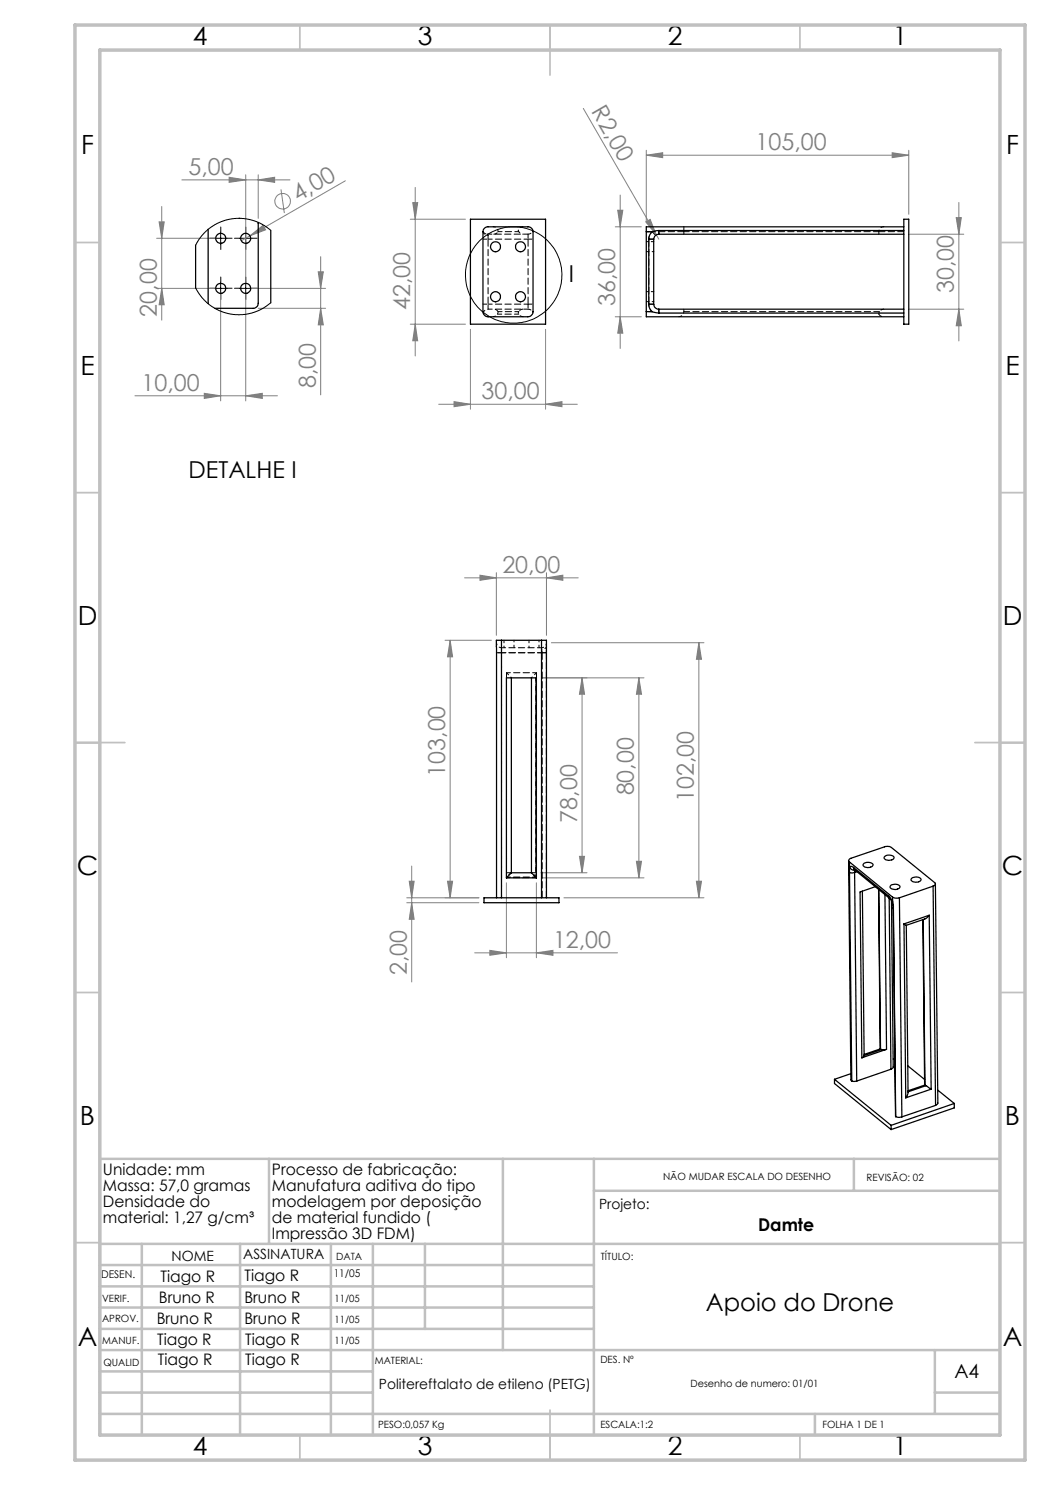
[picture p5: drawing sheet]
<svg xmlns="http://www.w3.org/2000/svg" width="210mm" height="297mm" viewBox="0 0 210 297" stroke-linecap="round" stroke-linejoin="round" font-family="sans-serif">
<g fill="none" stroke="#808080" stroke-width=".2">
<path d="M36.4 36h21.6M45.8 35.5l3.3 .5-3.3 .5zM49.1 35v21.7M51.6 36l3.3-.5v1zM51.6 35v8.7M56.2 37.9l.7 4.7M69.1 36.2l-19.1 11M83 37.5v33.7M116.7 21.7l14.6 25.3M124 39v30.7M129.3 31l3.2-.5v1zM129.3 30.1v14.2"/>
<path d="M129.3 31h52.5M178.4 30.5l3.4 .5-3.4 .5zM181.8 30.1v12.8M31.3 47.7h11.8M31.3 57.7h11.8M31.8 44.4h1l-.5 3.3zM32.3 41.3v22.7M32.3 57.7l.5 3.3h-1zM44.1 58.7v21.5M49.1 58.7v21.5M50 47.2l2.6-2.1 .5 .9zM50 47.2l-1.7 1"/>
<path d="M50.1 57.7h15M63.6 54.4h1.1l-.6 3.3zM64.1 51.3v27.7M82.1 43.8h11M82.5 40.5h1l-.5 3.3zM123 45.4h5.3M123.5 42h1.1l-.6 3.4zM129.2 44.4l.8-.5 1.3 3.1zM131.3 47l.5 .8M181.8 46.8h11M191.2 43.5h1.1l-.5 3.3zM191.8 40.5v27.7"/>
<path d="M27 79.2h28.5M40.9 78.7l3.2 .5-3.2 .5zM49.1 79.2l3.4-.5v1zM51.6 61.7h13.5M64.1 61.7l.6 3.3h-1.1zM82.1 64.8h11M83 64.8l.5 3.4h-1zM94.1 65.9v15.9M109.1 65.9v15.9M123 63.4h5.3M124 63.4l.6 3.2h-1.1zM181.8 61.8h11"/>
<path d="M191.8 61.8l.5 3.4h-1.1zM87.7 80.9h27.8M90.8 80.3l3.3 .6-3.3 .4zM109.1 80.9l3.3-.6v1zM92.9 115.6h22.7M96 115l3.3 .6-3.3 .5zM99.3 114.5v12.6M109.3 115.6l3.3-.6v1.1zM109.3 114.5v12.6M89 128.1h9.3M90 128.1v51.5M90 128.1l.5 3.3h-1z"/>
<path d="M108.3 135.6h20.5M110.3 128.5h30.5M116.4 135.6l.5 3.2h-1zM116.4 135.6v39M127.8 135.6v40M127.8 135.6l.5 3.2h-1zM139.8 128.5v51.1M139.8 128.5l.5 3.4h-1zM81.4 179.6h14.4M81.8 176.2h1l-.5 3.4zM82.3 173.2v23.2M89.5 176.2h1l-.5 3.4z"/>
<path d="M101.3 176.6v15M107.3 176.6v15M108.2 174.6h9.2M108.3 175.6h20.5M112.8 179.6h28M115.9 171.3h1l-.5 3.3zM127.3 172.3h1l-.5 3.3zM139.3 176.2h1l-.5 3.4zM81.4 180.5h14.4M82.3 180.5l.5 3.4h-1zM94.9 190.6h28.6M98 190.1l3.3 .5-3.3 .5z"/>
<path d="M107.3 190.6l3.3-.5v1z"/>
<circle cx="56.5" cy="40.2" r="1.56"/>
</g>
<g fill="none" stroke="#000" stroke-width=".2">
<path d="M42.9 47.7h2.5M42.9 57.7h2.5M44.1 46.4v2.5M44.1 56.4v2.5M47.9 47.7h2.5M47.9 57.7h2.5M49.1 46.4v2.5M49.1 56.4v2.5"/>
<circle cx="102.7" cy="55" r="9.6"/>
</g>
<g fill="none" stroke="#000" stroke-width=".2" stroke-dasharray="15.2 1.3 1.3 1.3">
<path d="M42.9 47.6h-1M42.9 57.6h-1M44.2 46.4v-1M44.2 48.9v1M44.2 56.4v-1M44.2 58.9v1M45.4 47.6h1M45.4 57.6h1M47.9 47.6h-1M47.9 57.6h-1M49.2 46.4v-1M49.2 48.9v1"/>
<path d="M49.2 56.4v-1M49.2 58.9v1M50.4 47.6h1M50.4 57.6h1"/>
</g>
<g fill="none" stroke="#c0c0c0" stroke-width=".35">
<path d="M60 5v5M110 5v10M160 5v5M15 48.5h5M200 48.5h5M15 98.5h5M200 98.5h5M15 148.5h10M195 148.5h10M15 198.5h5M200 198.5h5M15 248.5h5"/>
<path d="M200 248.5h5M60 287v5M110 282v10M160 287v5"/>
</g>
<g fill="none" stroke="#c0c0c0" stroke-width=".5">
<path d="M53.8 231.8v17M100.6 231.8v38.2M118.8 231.8v55.2M118.8 238.2h81.2M170.8 231.8v6.4M200 231.8h-180v55.2M20 248.8h180M20 257.3h98.8M20 253h98.8M28.4 248.8v38.2M48 248.8v38.2M66.2 248.8v38.2"/>
<path d="M74.6 248.8v38.2M85 248.8v17M20 265.8h98.8M20 261.5h98.8M20 278.5h54.6M20 274.3h54.6M20 270h180M187 278.5h13M187 270v12.8M20 282.8h180M163 282.8v4.2"/>
</g>
<path d="M15 5h190v287h-190zM20 10h180v277h-180z" fill="none" stroke="#c0c0c0" stroke-width=".7"/>
<g fill="#808080">
<path d="M129.2 44.4l.8-.5 1.3 3.1z"/>
<path d="M50 47.2l2.6-2.1 .5 .9z"/>
<path d="M40.9 78.7l3.2 .5-3.2 .5zM49.1 79.2l3.4-.5v1z"/>
<path d="M45.8 35.5l3.3 .5-3.3 .5zM51.6 36l3.3-.5v1z"/>
<path d="M178.4 30.5l3.4 .5-3.4 .5zM129.3 31l3.2-.5v1z"/>
<path d="M109.1 80.9l3.3-.6v1zM90.8 80.3l3.3 .6-3.3 .4z"/>
<path d="M109.3 115.6l3.3-.6v1.1zM96 115l3.3 .6-3.3 .5zM107.3 190.6l3.3-.5v1zM98 190.1l3.3 .5-3.3 .5z"/>
<path d="M82.3 180.5l.5 3.4h-1zM81.8 176.2h1l-.5 3.4zM115.9 171.3h1l-.5 3.3zM116.4 135.6l.5 3.2h-1zM123.5 42h1.1l-.6 3.4zM124 63.4l.6 3.2h-1.1zM191.2 43.5h1.1l-.5 3.3zM191.8 61.8l.5 3.4h-1.1z"/>
<path d="M82.5 40.5h1l-.5 3.3zM83 64.8l.5 3.4h-1zM31.8 44.4h1l-.5 3.3zM32.3 57.7l.5 3.3h-1zM63.6 54.4h1.1l-.6 3.3zM64.1 61.7l.6 3.3h-1.1z"/>
<path d="M139.8 128.5l.5 3.4h-1zM139.3 176.2h1l-.5 3.4zM127.8 135.6l.5 3.2h-1zM127.3 172.3h1l-.5 3.3zM90 128.1l.5 3.3h-1zM89.5 176.2h1l-.5 3.4z"/>
</g>
<g fill="none" stroke="#000" stroke-width=".25">
<path d="M39.1 49v8.6M41.6 45.9l.1 14.8M47.8 43.7h.1M51.6 44.5v16.2a1.02 1.02 0 0 1-1 1h-7.6M54.2 46.1v14.5M94.1 43.8h15v21h-15zM96.9 45.6l.5-.2h8.2a1.02 1.02 0 0 1 1 1v15.9a1.09 1.09 0 0 1-1 1.1h-8a1.09 1.09 0 0 1-1-1.1v-15.9zM129.3 46.4h1.1M129.3 46.4v15.9M129.8 47.8h.9M129.8 47.8v13.1M130.4 46.4a1.99 1.99 0 0 0-.6 1.4"/>
<path d="M130.7 47.8v13.1M131.8 46.1l-1.4 .3M131.8 46.8a1.02 1.02 0 0 0-1.1 1M131.8 46.1v.7M131.8 46.1h49M131.8 46.8h49M180.8 45.4h-51.5v1M180.8 43.8h1v21h-1zM129.3 62.3v1.1h51.5M129.3 62.3h1.1M129.8 60.9h.9M129.8 60.9a1.99 1.99 0 0 0 .6 1.4"/>
<path d="M130.4 62.3l1.4 .3M130.7 60.9a1.02 1.02 0 0 0 1.1 .9M131.8 61.8v.8M131.8 62.6h49M131.8 61.8h49M100.3 128.1h-1v51.5M100.3 128.1v51.5M100.3 128.1h8M102.3 135.6v39l-1 1M106.3 135.6v39M108.3 128.1h1v51.5M108.3 128.1v51.5"/>
<path d="M96.8 179.6h15v.9h-15zM101.3 175.6v-40h6v40M101.3 175.6h6M102.3 174.6h4M106.3 174.6l1 1M169.7 172.1l.5 43.9 .2 .2M169.9 172.4a.42 .42 0 0 1-.1-.5 .42 .42 0 0 1 .4-.2l6.7-2.3a1.66 1.66 0 0 1 1.4 .1l8.6 7a.4 .4 0 0 1 .2 .5 .4 .4 0 0 1-.5 .2M169.9 172.4l8.6 7M169.9 172.4v2.1M169.9 174.5l.5 41.7M170.7 173.5a.62 .62 0 0 0-.8-.1 .99 .99 0 0 0 1.1 .6M170.7 173.5l.2 .5"/>
<path d="M170.7 173.5l7 5.7M170.9 174h.1M170.9 174.5h-1M170.9 174l7 5.7M170.9 174.5l.4 41.7M171.1 174.1l-.2 .4M171.4 174.3l-.5 .2M172.5 178.2l.3 33-.4 .4M172.7 172.8a1.36 1.36 0 0 1 1.9 .2 1.18 1.18 0 0 1-2 0zM175 177.3l-3 1.1 .4 33.2M175.7 177.9l.3 31.9M175.8 177.9l.3 32"/>
<path d="M177 171.3a1.33 1.33 0 0 1 1.8 .2 1.18 1.18 0 0 1-2 0zM177 178.9l.3 31M177.7 179.2l.8 1.2M177.7 179.2l.2 .5M177.8 179.6l.4 34.3M177.9 179.7l.5 .7 .2 1.1M178.2 177a1.31 1.31 0 0 1 1.8 .3 1.15 1.15 0 0 1-2 0zM178.5 179.4l.6 .2h.8M178.5 179.4v1M179.9 179.6l.5 43.8M182.3 175.7a1.36 1.36 0 0 1 1.9 .2 1.18 1.18 0 0 1-2 0zM186.6 177.2l-6.7 2.4"/>
<path d="M186.6 177.2l.5 43.9M187.1 176.8l.5 43.8-.5 .5M178.3 180.2l.3 33.3-.4 .4M178.5 180.4l.2 1.2-.1-.1M178.6 181.5l.5 41.8M180.8 184.8l.5 .3M180.8 184.8l.4 34.8M181.3 185.1l.3 33.4-.4 1.1M184.6 183.9l.3 33.1M184.6 183.9l.4 33.2M185.8 183.1l-.7 .6-3.8 1.4M185.8 183.1l-5 1.7"/>
<path d="M185.8 183.1l.4 34.7M166.9 215.9l11.3 9.2M166.9 215.9v.8l11.3 9.2M170.2 214.7l-3.3 1.2M170.4 216.2h.9M176 209.8l.1 .1M176 209.8l-3.2 1.1M176.1 209.9h.2M176.3 209.9l-3.5 1.2M177.3 209.9h-1M177.3 209.9l-4.9 1.7M178.2 213.9l-6.9 2.3"/>
<path d="M179 211.7l-.4 .1M181.6 213.2l3.3 2.7M184.9 217l.1 .1M184.9 217l-3.3 1.2M185 217.1h.2M185.2 217.1l1 .7M185.2 217.1l-3.6 1.3M186.2 217.8l-5 1.8M187.5 218l3.4 2.7M178.2 225.1v.8M179.1 223.2v.1M179.1 223.3l.6 .2 .7-.1"/>
<path d="M187.1 221.1l-6.7 2.3M190.9 220.7l-12.7 4.4M190.9 220.7v.9l-12.7 4.3"/>
<circle cx="44.1" cy="47.7" r="1"/>
<circle cx="44.2" cy="57.7" r="1.01"/>
<circle cx="49.1" cy="47.7" r="1"/>
<circle cx="49.1" cy="57.7" r="1.01"/>
<circle cx="99.1" cy="49.3" r="1"/>
<circle cx="99.1" cy="59.4" r="1"/>
<circle cx="104.1" cy="49.3" r="1"/>
<circle cx="104.1" cy="59.4" r="1"/>
</g>
<g fill="none" stroke="#000" stroke-width=".2" stroke-dasharray="1.3 .6" stroke-dashoffset=".5">
<path d="M96.6 47.8h1M96.6 46.3l.4 .4 .5 .1M98.8 46.8l.5-.1 .3-.4M103.8 46.3h-4.2M105.6 47.8h1M105.6 46.8v1M129.8 47.8h1M130.4 46.3l.7 .8M96.6 60.8h1M97.6 61.8v-1M99.6 62.3l-.3-.3-.5-.2M103.8 62.3h-4.2"/>
<path d="M104.6 61.8l-.5 .2-.3 .3M105.6 60.8h1M105.6 60.8v1M129.8 60.8h1M175.8 62.8l.3 .4 .5 .1M100.3 130.5v-1M100.3 130.5h-1M100.3 129.5v1M107.3 134.5h-6M108.3 130.5v-1M109.3 130.5h-1M101.3 175.4h6"/>
</g>
<g fill="none" stroke="#000" stroke-width=".2" stroke-dasharray="1.3 .6" stroke-dashoffset=".7">
<path d="M96.6 46.3a.9 .9 0 0 0 1 .8M103.7 46.1a1 1 0 0 0 .9 .7M104.6 45.3a1 1 0 0 0-.9 .8M105.6 46.8a1 1 0 0 0 1-.7M130.4 46.3h1.4M176.8 45.3l-.6 .2-.4 .6M96.7 62.6a1 1 0 0 1 .9-.8M104.6 63.3l-.5-.1-.4-.6M105.6 61.8a1 1 0 0 1 1 .8M135.8 63.3l.5-.1 .4-.6M176.8 61.8l-.6 .2-.4 .6M101.3 134.5l1 1"/>
<path d="M107.3 134.5l-1 1M109.3 130.5v-1.3M109.3 129.2a.89 .89 0 0 1-1 .7"/>
</g>
<path d="M105.6 47.8v13M129.8 47.8v13M97.6 60.8v-13M100.3 130.5v49M108.4 130.5v49M100.3 179.5v-49M108.3 179.5v-49M109.3 179.5v-49" fill="none" stroke="#000" stroke-width=".2" stroke-dasharray="1.3 .6" stroke-dashoffset="-.1"/>
<g fill="none" stroke="#000" stroke-width=".2" stroke-dasharray="1.3 .6" stroke-dashoffset=".4">
<path d="M97.6 47.8v-.7M97.6 47.8h8M105.6 46.8h-8.1M136.8 45.3v.8M136.8 46.1v.7M97.6 61.8h8M103.8 62.8h-4.3M105.6 60.8h-8M131.8 62.6v-.8M100.3 130.5h8.1M108.3 129.5h-8M108.3 130.5h-8"/>
<path d="M109.3 130.5h-.9M101.3 174.5h.9M106.3 174.5h.9"/>
</g>
<g fill="none" stroke="#000" stroke-width=".2" stroke-dasharray="1.3 .6">
<path d="M97.6 47.1l-.1-.3M131.8 46.3v.5M131.8 46.3h5M175.8 46.8v-.5M175.8 46.3h5M175.8 46.1v.2M103.7 62.6l.1-.3M136.7 62.6l.1-.3M136.8 61.8v.5M175.8 62.6v.2M102.3 135.5h.1M108.3 129.5v.4"/>
<path d="M102.2 174.5h.1M102.3 174.6l-.1-.1M106.3 174.5v.2M106.4 174.5l-.1 .2"/>
</g>
<g fill="none" stroke="#000" stroke-width=".2" stroke-dasharray="1.3 .6" stroke-dashoffset=".8">
<path d="M99.6 46.3a1 1 0 0 0-1-1M129.3 50.3h1.5M130.4 46.3a2 2 0 0 0-.6 1.5M130.8 58.3h-1.5M130.8 48.3h-1.5M98.6 63.3a1 1 0 0 0 1-1M129.3 60.3h1.5M129.8 60.8a2 2 0 0 0 .6 1.5M100.3 129.5a1 1 0 0 1-1-1M100.8 128v1.5M102.8 129.5v-1.5M105.8 128v1.5"/>
<path d="M107.8 129.5v-1.5M109.3 128.5a1 1 0 0 1-1 1"/>
</g>
<path d="M175.8 46.3h-39M101.3 135.5v39M101.3 134.5v40.9M107.2 174.5v-39M107.3 175.4v-40.9" fill="none" stroke="#000" stroke-width=".2" stroke-dasharray="1.3 .6" stroke-dashoffset=".2"/>
<path d="M108.3 129.9l.1 .6" fill="none" stroke="#000" stroke-width=".2" stroke-dasharray="1.3 .6" stroke-dashoffset=".3"/>
<path d="M129.3 46.3h1.1M130.4 62.3h-1.1M107.2 135.5v40M108.3 128v51.5M100.3 179.5v-51.5M101.3 175.5v-40M102.2 174.5l-.9 .9M107.2 175.5h-5.9M107.2 175.5l-.9-.8M107.3 175.4l-.9-.9" fill="none" stroke="#000" stroke-width=".2" stroke-dasharray="1.3 .6" stroke-dashoffset=".6"/>
<path d="M136.8 62.3h39.1" fill="none" stroke="#000" stroke-width=".2" stroke-dasharray="1.3 .6" stroke-dashoffset=".1"/>
<path d="M39.1 57.6l1.3 2 1.6 1.5 2.1 1.1 2 .6 1.8 .2 2.3-.4 2-.7 2-1.3M54.2 46.1l-1.8-1.3-2-.8-2-.3-2.4 .1-2 .6-2.1 1.2-1.6 1.6-1.2 1.8" fill="none" stroke="#000" stroke-width=".2"/>
<g font-size="5.3">
<text x="38.5" y="9">4</text>
<text x="83.5" y="9">3</text>
<text x="133.6" y="9">2</text>
<text x="178.6" y="9">1</text>
<text x="16.2" y="30.8">F</text>
<text x="201.2" y="30.8">F</text>
<text x="16.1" y="75">E</text>
<text x="201.1" y="75">E</text>
<text x="15.5" y="125">D</text>
<text x="200.5" y="125">D</text>
<text x="15.4" y="175">C</text>
<text x="200.4" y="175">C</text>
<text x="16" y="225">B</text>
<text x="201" y="225">B</text>
<text x="15.5" y="269.3">A</text>
<text x="200.5" y="269.3">A</text>
<text x="38.5" y="291">4</text>
<text x="83.5" y="291">3</text>
<text x="133.6" y="291">2</text>
<text x="178.6" y="291">1</text>
</g>
<text font-size="4.9" x="141.2" y="262.1">Apoio do Drone</text>
<g font-size="4.7" fill="#808080">
<text x="118.2" y="22.3" transform="rotate(60 118.2 22.3)">R2,00</text>
<text x="37.7" y="34.9">5,00</text>
<text x="151.1" y="30">105,00</text>
<text x="59.6" y="40.4" transform="rotate(-30 59.6 40.4)">4,00</text>
<text x="190.8" y="58.6" transform="rotate(-90 190.8 58.6)">30,00</text>
<text x="31.3" y="63.3" transform="rotate(-90 31.3 63.3)">20,00</text>
<text x="82.1" y="62" transform="rotate(-90 82.1 62)">42,00</text>
<text x="123" y="61.2" transform="rotate(-90 123 61.2)">36,00</text>
<text x="63.1" y="77.7" transform="rotate(-90 63.1 77.7)">8,00</text>
<text x="28.3" y="78.1">10,00</text>
<text x="96.3" y="79.8">30,00</text>
<text x="100.5" y="114.5">20,00</text>
<text x="89" y="155.4" transform="rotate(-90 89 155.4)">103,00</text>
<text x="126.8" y="159.1" transform="rotate(-90 126.8 159.1)">80,00</text>
<text x="138.8" y="160.4" transform="rotate(-90 138.8 160.4)">102,00</text>
<text x="115.4" y="164.5" transform="rotate(-90 115.4 164.5)">78,00</text>
<text x="110.6" y="189.5">12,00</text>
<text x="81.3" y="195.1" transform="rotate(-90 81.3 195.1)">2,00</text>
</g>
<g font-size="4.7">
<text x="113.8" y="56.3">I</text>
<text x="37.7" y="95.6">DETALHE I</text>
</g>
<text font-size="3.9" x="190.9" y="275.5">A4</text>
<text font-size="3.5" x="151.6" y="246.1">Damte</text>
<g font-size="3.2">
<text x="20.6" y="235">Unidade: mm</text>
<text x="20.6" y="238.2">Massa: 57,0 gramas</text>
<text x="54.4" y="235">Processo de fabricação:</text>
<text x="54.4" y="238.2">Manufatura aditiva do tipo</text>
<text x="20.6" y="241.3">Densidade do</text>
<text x="20.6" y="244.5">material: 1,27 g/cm³</text>
<text x="54.4" y="241.4">modelagem por deposição</text>
<text x="54.4" y="244.5">de material fundido (</text>
<text x="54.4" y="247.7">Impressão 3D FDM)</text>
<text x="32.1" y="256.4">Tiago R</text>
<text x="48.9" y="256.2">Tiago R</text>
<text x="31.8" y="260.6">Bruno R</text>
<text x="48.9" y="260.6">Bruno R</text>
<text x="31.3" y="264.7">Bruno R</text>
<text x="31.4" y="269.1">Tiago R</text>
<text x="48.9" y="264.9">Bruno R</text>
<text x="49" y="269">Tiago R</text>
<text x="31.6" y="273">Tiago R</text>
<text x="49" y="272.9">Tiago R</text>
</g>
<g font-size="2.8">
<text x="119.8" y="241.7">Projeto:</text>
<text x="48.6" y="251.8">ASSINATURA</text>
<text x="34.3" y="252.1">NOME</text>
<text x="75.8" y="277.9">Politereftalato de etileno (PETG)</text>
</g>
<g font-size="2.1">
<text x="20.2" y="255.7">DESEN.</text>
<text x="66.7" y="255.4">11/05</text>
</g>
<g font-size="2">
<text x="132.6" y="236">NÃO MUDAR ESCALA DO DESENHO</text>
<text x="173.3" y="236.2">REVISÃO: 02</text>
<text x="67.2" y="251.9">DATA</text>
<text x="120.2" y="251.9">TÍTULO:</text>
<text x="20.4" y="260.3">VERIF.</text>
<text x="66.9" y="260.3">11/05</text>
<text x="20.4" y="264.4">APROV.</text>
<text x="20.5" y="268.8">MANUF.</text>
<text x="66.9" y="264.6">11/05</text>
<text x="66.9" y="268.7">11/05</text>
<text x="20.7" y="273.1">QUALID</text>
<text x="75" y="272.9">MATERIAL:</text>
<text x="120.1" y="272.5">DES. Nº</text>
<text x="138.1" y="277.3">Desenho de numero: 01/01</text>
<text x="75.6" y="285.5">PESO:0,057 Kg</text>
<text x="120.1" y="285.6">ESCALA:1:2</text>
<text x="164.5" y="285.6">FOLHA 1 DE 1</text>
</g>
</svg>
